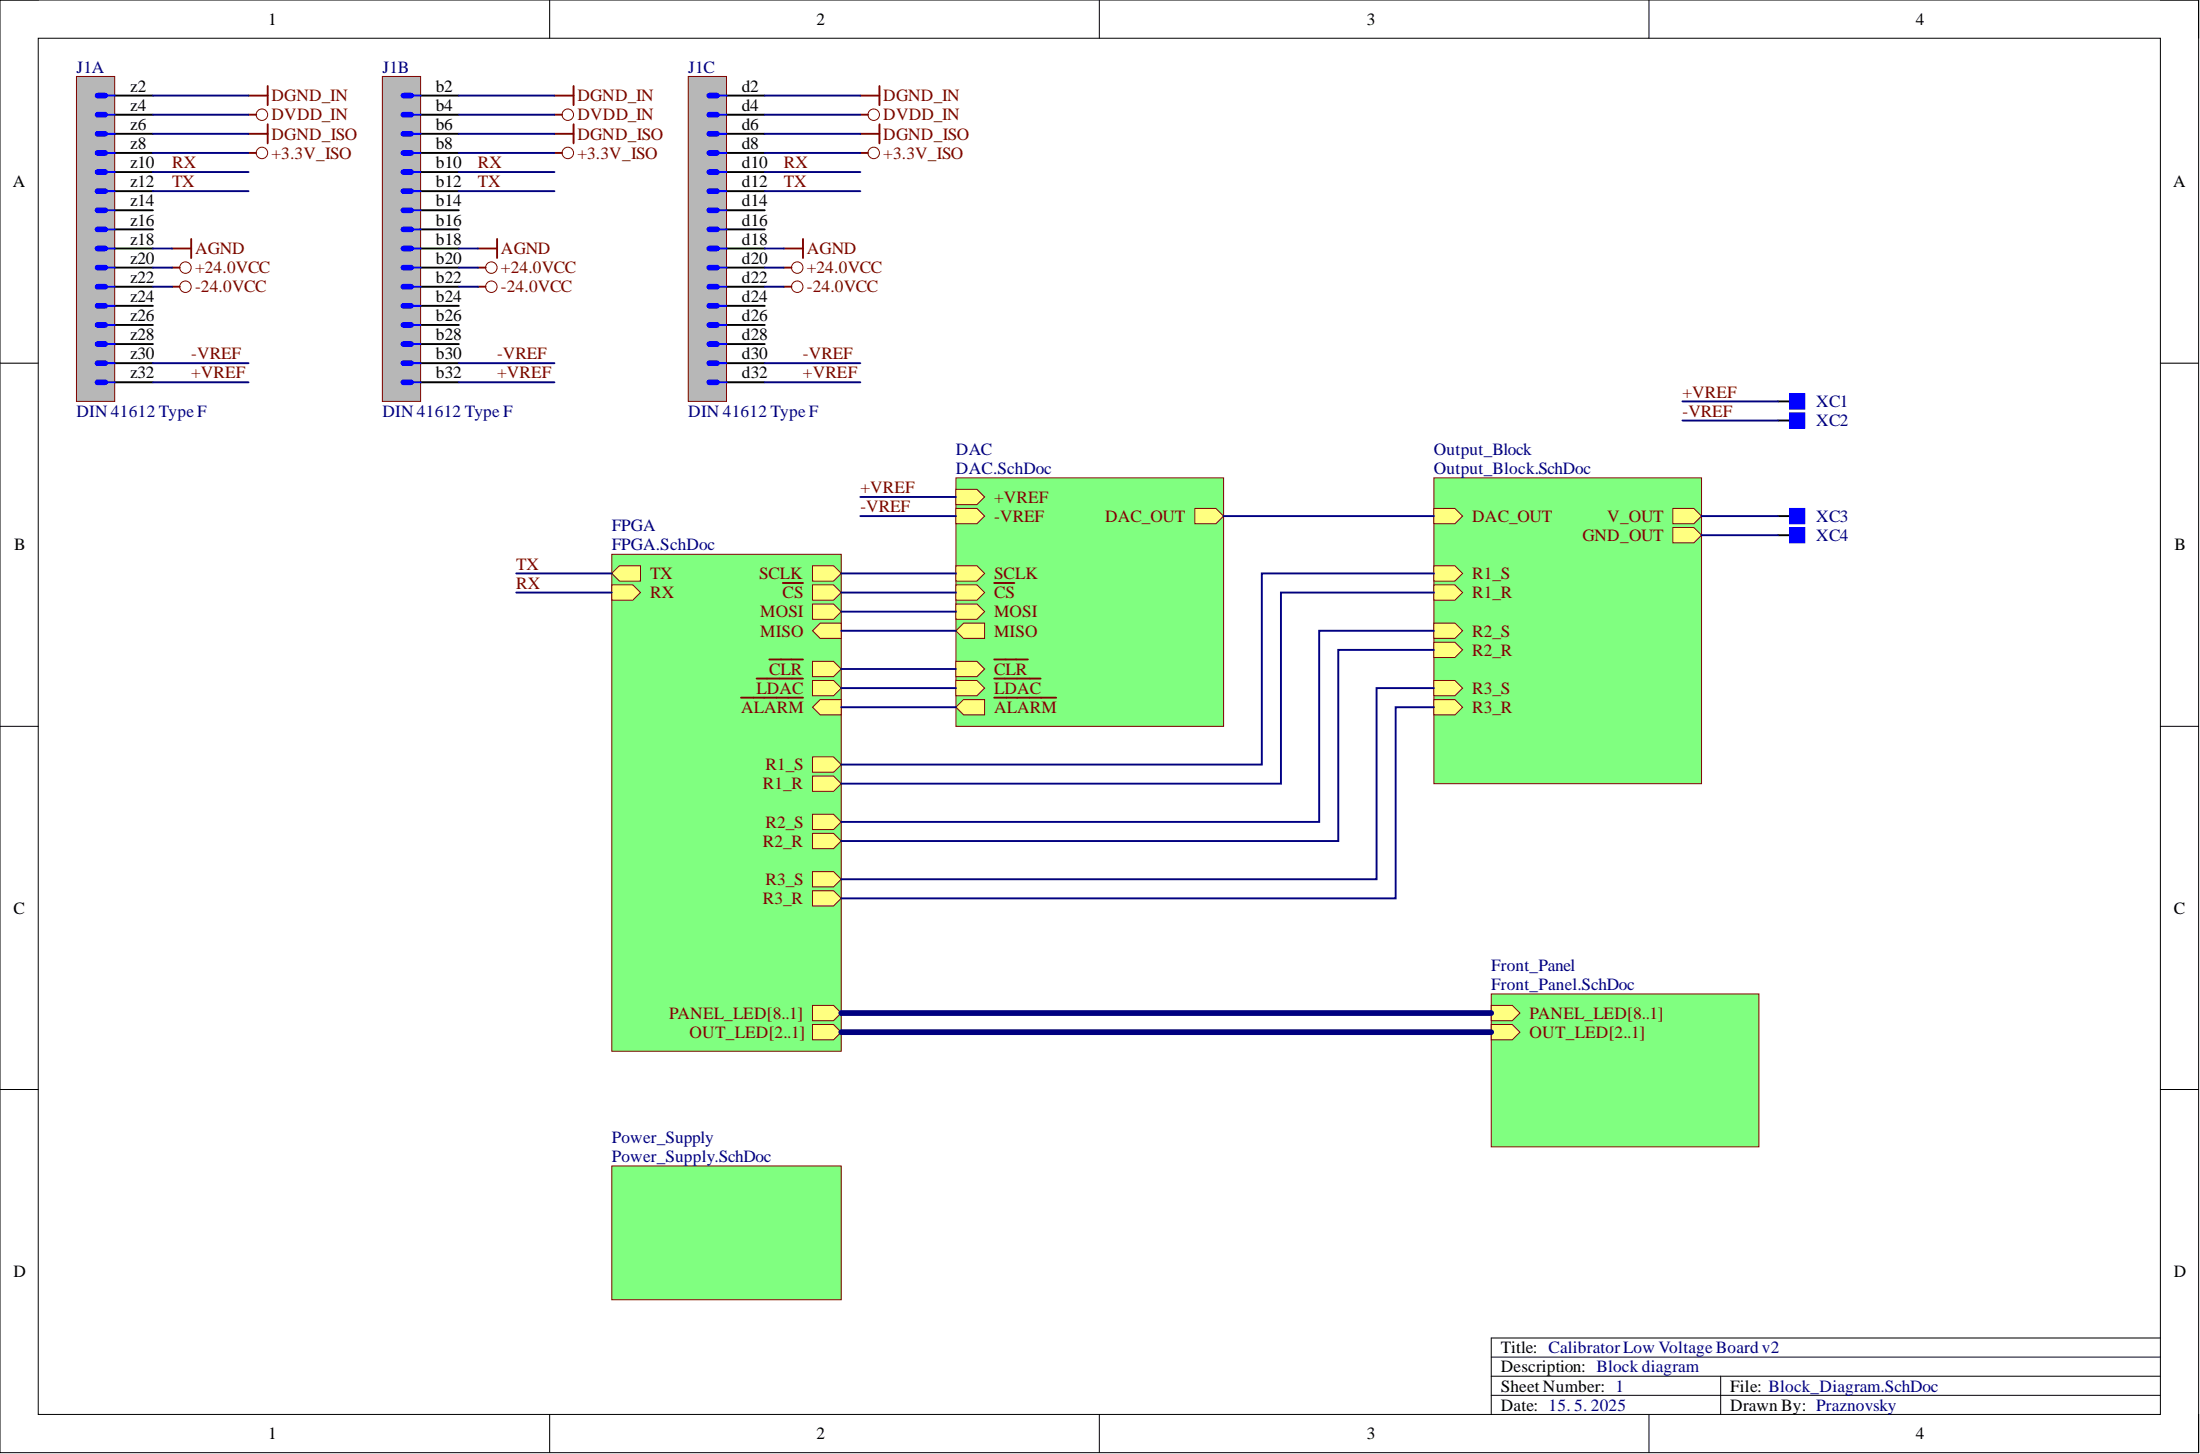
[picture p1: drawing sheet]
<svg xmlns="http://www.w3.org/2000/svg" width="292mm" height="193mm" viewBox="0 0 292 193" stroke-linecap="round" stroke-linejoin="round" font-family="sans-serif">
<g fill="none" stroke="#000" stroke-width=".13">
<path d="M0 0h291.9v192.8h-291.9zM0 0h5.1M5.1 5.1h281.7v182.6h-281.7zM73 0v5.1M146 0v5.1M218.9 0v5.1M286.8 0h5.1v5.1M0 48.2h5.1M286.8 48.2h5.1M0 96.4h5.1M286.8 96.4h5.1M0 144.6h5.1"/>
<path d="M286.8 144.6h5.1M286.8 177.6h-88.8v10.1M73 187.7v5.1M146 187.7v5.1M198 182.6h88.8M198 180.1h88.8M198 185.2h88.8M218.9 187.7v5.1M228.5 182.6v5.1M291.9 187.7v5.1"/>
</g>
<path d="M190.4 63.4h35.5v40.6h-35.5z" fill-rule="evenodd" fill="#80ff80"/>
<path d="M190.4 63.4h35.5v40.6h-35.5z" fill="none" stroke="#800000" stroke-width=".13"/>
<path d="M190.4 67.5h2.8l1 1-1 1h-2.8z" fill-rule="evenodd" fill="#ffff80"/>
<path d="M190.4 67.5h2.8l1 1-1 1h-2.8z" fill="none" stroke="#800000" stroke-width=".13"/>
<path d="M222.1 67.5h2.8l1 1-1 1h-2.8z" fill-rule="evenodd" fill="#ffff80"/>
<path d="M222.1 67.5h2.8l1 1-1 1h-2.8z" fill="none" stroke="#800000" stroke-width=".13"/>
<path d="M222.1 70h2.8l1 1-1 1h-2.8z" fill-rule="evenodd" fill="#ffff80"/>
<path d="M222.1 70h2.8l1 1-1 1h-2.8z" fill="none" stroke="#800000" stroke-width=".13"/>
<path d="M190.4 90.3h2.8l1 1-1 1h-2.8z" fill-rule="evenodd" fill="#ffff80"/>
<path d="M190.4 90.3h2.8l1 1-1 1h-2.8z" fill="none" stroke="#800000" stroke-width=".13"/>
<path d="M190.4 92.8h2.8l1 1.1-1 1h-2.8z" fill-rule="evenodd" fill="#ffff80"/>
<path d="M190.4 92.8h2.8l1 1.1-1 1h-2.8z" fill="none" stroke="#800000" stroke-width=".13"/>
<path d="M190.4 82.7h2.8l1 1-1 1h-2.8z" fill-rule="evenodd" fill="#ffff80"/>
<path d="M190.4 82.7h2.8l1 1-1 1h-2.8z" fill="none" stroke="#800000" stroke-width=".13"/>
<path d="M190.4 85.2h2.8l1 1.1-1 1h-2.8z" fill-rule="evenodd" fill="#ffff80"/>
<path d="M190.4 85.2h2.8l1 1.1-1 1h-2.8z" fill="none" stroke="#800000" stroke-width=".13"/>
<path d="M190.4 75.1h2.8l1 1-1 1h-2.8z" fill-rule="evenodd" fill="#ffff80"/>
<path d="M190.4 75.1h2.8l1 1-1 1h-2.8z" fill="none" stroke="#800000" stroke-width=".13"/>
<path d="M190.4 77.6h2.8l1 1-1 1.1h-2.8z" fill-rule="evenodd" fill="#ffff80"/>
<path d="M190.4 77.6h2.8l1 1-1 1.1h-2.8z" fill="none" stroke="#800000" stroke-width=".13"/>
<path d="M126.9 63.4h35.6v33h-35.6z" fill-rule="evenodd" fill="#80ff80"/>
<path d="M126.9 63.4h35.6v33h-35.6z" fill="none" stroke="#800000" stroke-width=".13"/>
<path d="M126.9 75.1h2.8l1 1-1 1h-2.8z" fill-rule="evenodd" fill="#ffff80"/>
<path d="M126.9 75.1h2.8l1 1-1 1h-2.8z" fill="none" stroke="#800000" stroke-width=".13"/>
<path d="M126.9 77.6h2.8l1 1-1 1.1h-2.8z" fill-rule="evenodd" fill="#ffff80"/>
<path d="M126.9 77.6h2.8l1 1-1 1.1h-2.8z" fill="none" stroke="#800000" stroke-width=".13"/>
<path d="M132 77.4h2.7" fill="none" stroke="#800000" stroke-width=".25"/>
<path d="M126.9 80.2h2.8l1 1-1 1h-2.8z" fill-rule="evenodd" fill="#ffff80"/>
<path d="M126.9 80.2h2.8l1 1-1 1h-2.8z" fill="none" stroke="#800000" stroke-width=".13"/>
<path d="M126.9 83.7l1-1h2.8v2h-2.8z" fill-rule="evenodd" fill="#ffff80"/>
<path d="M126.9 83.7l1-1h2.8v2h-2.8z" fill="none" stroke="#800000" stroke-width=".13"/>
<path d="M126.9 87.8h2.8l1 1-1 1h-2.8z" fill-rule="evenodd" fill="#ffff80"/>
<path d="M126.9 87.8h2.8l1 1-1 1h-2.8z" fill="none" stroke="#800000" stroke-width=".13"/>
<path d="M132 87.5h4.5" fill="none" stroke="#800000" stroke-width=".25"/>
<path d="M126.9 90.3h2.8l1 1-1 1h-2.8z" fill-rule="evenodd" fill="#ffff80"/>
<path d="M126.9 90.3h2.8l1 1-1 1h-2.8z" fill="none" stroke="#800000" stroke-width=".13"/>
<path d="M132 90.1h6.2" fill="none" stroke="#800000" stroke-width=".25"/>
<path d="M126.9 93.9l1-1.1h2.8v2.1h-2.8z" fill-rule="evenodd" fill="#ffff80"/>
<path d="M126.9 93.9l1-1.1h2.8v2.1h-2.8z" fill="none" stroke="#800000" stroke-width=".13"/>
<path d="M132 92.6h8.2" fill="none" stroke="#800000" stroke-width=".25"/>
<path d="M158.7 67.5h2.7l1.1 1-1.1 1h-2.7z" fill-rule="evenodd" fill="#ffff80"/>
<path d="M158.7 67.5h2.7l1.1 1-1.1 1h-2.7z" fill="none" stroke="#800000" stroke-width=".13"/>
<path d="M126.9 67.5h2.8l1 1-1 1h-2.8z" fill-rule="evenodd" fill="#ffff80"/>
<path d="M126.9 67.5h2.8l1 1-1 1h-2.8z" fill="none" stroke="#800000" stroke-width=".13"/>
<path d="M126.9 64.9h2.8l1 1.1-1 1h-2.8z" fill-rule="evenodd" fill="#ffff80"/>
<path d="M126.9 64.9h2.8l1 1.1-1 1h-2.8z" fill="none" stroke="#800000" stroke-width=".13"/>
<path d="M81.2 154.7h30.5v17.8h-30.5z" fill-rule="evenodd" fill="#80ff80"/>
<path d="M81.2 154.7h30.5v17.8h-30.5z" fill="none" stroke="#800000" stroke-width=".13"/>
<path d="M81.2 73.6h30.5v65.9h-30.5z" fill-rule="evenodd" fill="#80ff80"/>
<path d="M81.2 73.6h30.5v65.9h-30.5z" fill="none" stroke="#800000" stroke-width=".13"/>
<path d="M81.2 77.6h2.8l1 1-1 1.1h-2.8z" fill-rule="evenodd" fill="#ffff80"/>
<path d="M81.2 77.6h2.8l1 1-1 1.1h-2.8z" fill="none" stroke="#800000" stroke-width=".13"/>
<path d="M81.2 76.1l1-1h2.8v2h-2.8z" fill-rule="evenodd" fill="#ffff80"/>
<path d="M81.2 76.1l1-1h2.8v2h-2.8z" fill="none" stroke="#800000" stroke-width=".13"/>
<path d="M107.9 90.3h2.8l1 1-1 1h-2.8z" fill-rule="evenodd" fill="#ffff80"/>
<path d="M107.9 90.3h2.8l1 1-1 1h-2.8z" fill="none" stroke="#800000" stroke-width=".13"/>
<path d="M100.5 90.1h6.1" fill="none" stroke="#800000" stroke-width=".25"/>
<path d="M107.9 87.8h2.8l1 1-1 1h-2.8z" fill-rule="evenodd" fill="#ffff80"/>
<path d="M107.9 87.8h2.8l1 1-1 1h-2.8z" fill="none" stroke="#800000" stroke-width=".13"/>
<path d="M102.1 87.5h4.5" fill="none" stroke="#800000" stroke-width=".25"/>
<path d="M107.9 83.7l1-1h2.8v2h-2.8z" fill-rule="evenodd" fill="#ffff80"/>
<path d="M107.9 83.7l1-1h2.8v2h-2.8z" fill="none" stroke="#800000" stroke-width=".13"/>
<path d="M107.9 80.2h2.8l1 1-1 1h-2.8z" fill-rule="evenodd" fill="#ffff80"/>
<path d="M107.9 80.2h2.8l1 1-1 1h-2.8z" fill="none" stroke="#800000" stroke-width=".13"/>
<path d="M107.9 77.6h2.8l1 1-1 1.1h-2.8z" fill-rule="evenodd" fill="#ffff80"/>
<path d="M107.9 77.6h2.8l1 1-1 1.1h-2.8z" fill="none" stroke="#800000" stroke-width=".13"/>
<path d="M103.9 77.4h2.7" fill="none" stroke="#800000" stroke-width=".25"/>
<path d="M107.9 75.1h2.8l1 1-1 1h-2.8z" fill-rule="evenodd" fill="#ffff80"/>
<path d="M107.9 75.1h2.8l1 1-1 1h-2.8z" fill="none" stroke="#800000" stroke-width=".13"/>
<path d="M107.9 93.9l1-1.1h2.8v2.1h-2.8z" fill-rule="evenodd" fill="#ffff80"/>
<path d="M107.9 93.9l1-1.1h2.8v2.1h-2.8z" fill="none" stroke="#800000" stroke-width=".13"/>
<path d="M98.4 92.6h8.2" fill="none" stroke="#800000" stroke-width=".25"/>
<path d="M107.9 100.5h2.8l1 1-1 1h-2.8z" fill-rule="evenodd" fill="#ffff80"/>
<path d="M107.9 100.5h2.8l1 1-1 1h-2.8z" fill="none" stroke="#800000" stroke-width=".13"/>
<path d="M107.9 103h2.8l1 1-1 1h-2.8z" fill-rule="evenodd" fill="#ffff80"/>
<path d="M107.9 103h2.8l1 1-1 1h-2.8z" fill="none" stroke="#800000" stroke-width=".13"/>
<path d="M107.9 108.1h2.8l1 1-1 1h-2.8z" fill-rule="evenodd" fill="#ffff80"/>
<path d="M107.9 108.1h2.8l1 1-1 1h-2.8z" fill="none" stroke="#800000" stroke-width=".13"/>
<path d="M107.9 110.6h2.8l1 1-1 1h-2.8z" fill-rule="evenodd" fill="#ffff80"/>
<path d="M107.9 110.6h2.8l1 1-1 1h-2.8z" fill="none" stroke="#800000" stroke-width=".13"/>
<path d="M107.9 115.7h2.8l1 1-1 1h-2.8z" fill-rule="evenodd" fill="#ffff80"/>
<path d="M107.9 115.7h2.8l1 1-1 1h-2.8z" fill="none" stroke="#800000" stroke-width=".13"/>
<path d="M107.9 118.2h2.8l1 1-1 1h-2.8z" fill-rule="evenodd" fill="#ffff80"/>
<path d="M107.9 118.2h2.8l1 1-1 1h-2.8z" fill="none" stroke="#800000" stroke-width=".13"/>
<path d="M107.9 133.4h2.8l1 1-1 1.1h-2.8z" fill-rule="evenodd" fill="#ffff80"/>
<path d="M107.9 133.4h2.8l1 1-1 1.1h-2.8z" fill="none" stroke="#800000" stroke-width=".13"/>
<path d="M107.9 136h2.8l1 1-1 1h-2.8z" fill-rule="evenodd" fill="#ffff80"/>
<g fill="none" stroke="#800000" stroke-width=".13">
<path d="M107.9 136h2.8l1 1-1 1h-2.8z"/>
<circle cx="34.8" cy="15.2" r=".76"/>
<circle cx="24.6" cy="35.5" r=".76"/>
<circle cx="24.6" cy="38.1" r=".76"/>
<circle cx="34.8" cy="20.3" r=".76"/>
</g>
<path d="M33 17.8h2.5M33 12.7h2.5M33 15.2h1M35.5 11.4v2.6M35.5 16.5v2.5M22.8 35.5h1.1M22.8 38.1h1.1M22.8 33h2.6M25.4 31.7v2.5M33 20.3h1" fill="none" stroke="#800000" stroke-width=".25"/>
<path d="M198 131.9h35.5v20.3h-35.5z" fill-rule="evenodd" fill="#80ff80"/>
<path d="M198 131.9h35.5v20.3h-35.5z" fill="none" stroke="#800000" stroke-width=".13"/>
<path d="M198 133.4h2.8l1 1-1 1.1h-2.8z" fill-rule="evenodd" fill="#ffff80"/>
<path d="M198 133.4h2.8l1 1-1 1.1h-2.8z" fill="none" stroke="#800000" stroke-width=".13"/>
<path d="M198 136h2.8l1 1-1 1h-2.8z" fill-rule="evenodd" fill="#ffff80"/>
<path d="M198 136h2.8l1 1-1 1h-2.8z" fill="none" stroke="#800000" stroke-width=".13"/>
<path d="M236.1 53.3h1.5" fill="none" stroke="#000" stroke-width=".25"/>
<path d="M237.6 52.3h2v2h-2z" fill-rule="evenodd" fill="#00f"/>
<path d="M237.6 52.3h2v2h-2z" fill="none" stroke="#00f" stroke-width=".13"/>
<path d="M236.1 55.8h1.5" fill="none" stroke="#000" stroke-width=".25"/>
<path d="M237.6 54.8h2v2h-2z" fill-rule="evenodd" fill="#00f"/>
<path d="M237.6 54.8h2v2h-2z" fill="none" stroke="#00f" stroke-width=".13"/>
<path d="M236.1 68.5h1.5" fill="none" stroke="#000" stroke-width=".25"/>
<path d="M237.6 67.5h2v2h-2z" fill-rule="evenodd" fill="#00f"/>
<path d="M237.6 67.5h2v2h-2z" fill="none" stroke="#00f" stroke-width=".13"/>
<path d="M236.1 71h1.5" fill="none" stroke="#000" stroke-width=".25"/>
<path d="M237.6 70h2v2h-2z" fill-rule="evenodd" fill="#00f"/>
<path d="M237.6 70h2v2h-2z" fill="none" stroke="#00f" stroke-width=".13"/>
<path d="M10.2 10.1h5v43.2h-5z" fill-rule="evenodd" fill="#b7b7b7"/>
<path d="M10.2 10.1h5v43.2h-5z" fill="none" stroke="#800000" stroke-width=".13"/>
<g fill="none" stroke="#000" stroke-width=".25">
<path d="M15.2 17.8h5.1M15.2 15.2h5.1M15.2 12.7h5.1M15.2 38.1h5.1M15.2 35.5h5.1M15.2 33h5.1M15.2 30.4h5.1M15.2 27.9h5.1M15.2 25.4h5.1M15.2 22.8h5.1M15.2 20.3h5.1M15.2 50.7h5.1"/>
<path d="M15.2 48.2h5.1M15.2 45.7h5.1M15.2 43.1h5.1M15.2 40.6h5.1"/>
</g>
<g fill="none" stroke="#00f" stroke-width=".25">
<path d="M14.2 17.8h1M14.2 15.2h1M14.2 12.7h1M14.2 38.1h1M14.2 35.5h1M14.2 33h1M14.2 30.4h1M14.2 27.9h1M14.2 25.4h1M14.2 22.8h1M14.2 20.3h1M14.2 50.7h1"/>
<path d="M14.2 48.2h1M14.2 45.7h1M14.2 43.1h1M14.2 40.6h1"/>
</g>
<g fill="none" stroke="#00f" stroke-width=".76">
<path d="M12.9 17.8h1.1M12.9 15.2h1.1M12.9 12.7h1.1M12.9 38.1h1.1M12.9 35.5h1.1M12.9 33h1.1M12.9 30.4h1.1M12.9 27.9h1.1M12.9 25.4h1.1M12.9 22.8h1.1M12.9 20.3h1.1M12.9 50.7h1.1"/>
<path d="M12.9 48.2h1.1M12.9 45.7h1.1M12.9 43.1h1.1M12.9 40.6h1.1"/>
</g>
<path d="M50.8 10.1h5v43.2h-5z" fill-rule="evenodd" fill="#b7b7b7"/>
<path d="M50.8 10.1h5v43.2h-5z" fill="none" stroke="#800000" stroke-width=".13"/>
<g fill="none" stroke="#000" stroke-width=".25">
<path d="M55.8 17.8h5.1M55.8 15.2h5.1M55.8 12.7h5.1M55.8 38.1h5.1M55.8 35.5h5.1M55.8 33h5.1M55.8 30.4h5.1M55.8 27.9h5.1M55.8 25.4h5.1M55.8 22.8h5.1M55.8 20.3h5.1M55.8 50.7h5.1"/>
<path d="M55.8 48.2h5.1M55.8 45.7h5.1M55.8 43.1h5.1M55.8 40.6h5.1"/>
</g>
<g fill="none" stroke="#00f" stroke-width=".25">
<path d="M54.8 17.8h1M54.8 15.2h1M54.8 12.7h1M54.8 38.1h1M54.8 35.5h1M54.8 33h1M54.8 30.4h1M54.8 27.9h1M54.8 25.4h1M54.8 22.8h1M54.8 20.3h1M54.8 50.7h1"/>
<path d="M54.8 48.2h1M54.8 45.7h1M54.8 43.1h1M54.8 40.6h1"/>
</g>
<g fill="none" stroke="#00f" stroke-width=".76">
<path d="M53.6 17.8h1M53.6 15.2h1M53.6 12.7h1M53.6 38.1h1M53.6 35.5h1M53.6 33h1M53.6 30.4h1M53.6 27.9h1M53.6 25.4h1M53.6 22.8h1M53.6 20.3h1M53.6 50.7h1"/>
<path d="M53.6 48.2h1M53.6 45.7h1M53.6 43.1h1M53.6 40.6h1"/>
</g>
<path d="M91.4 10.1h5.1v43.2h-5.1z" fill-rule="evenodd" fill="#b7b7b7"/>
<g fill="none" stroke="#800000" stroke-width=".13">
<path d="M91.4 10.1h5.1v43.2h-5.1z"/>
<circle cx="75.4" cy="15.2" r=".76"/>
<circle cx="116" cy="15.2" r=".76"/>
<circle cx="65.2" cy="35.5" r=".76"/>
<circle cx="65.2" cy="38.1" r=".76"/>
<circle cx="75.4" cy="20.3" r=".76"/>
<circle cx="105.9" cy="35.5" r=".76"/>
<circle cx="105.9" cy="38.1" r=".76"/>
<circle cx="116" cy="20.3" r=".76"/>
</g>
<g fill="none" stroke="#000" stroke-width=".25">
<path d="M96.5 17.8h5M96.5 15.2h5M96.5 12.7h5M96.5 38.1h5M96.5 35.5h5M96.5 33h5M96.5 30.4h5M96.5 27.9h5M96.5 25.4h5M96.5 22.8h5M96.5 20.3h5M96.5 50.7h5"/>
<path d="M96.5 48.2h5M96.5 45.7h5M96.5 43.1h5M96.5 40.6h5"/>
</g>
<g fill="none" stroke="#00f" stroke-width=".25">
<path d="M95.4 17.8h1.1M95.4 15.2h1.1M95.4 12.7h1.1M95.4 38.1h1.1M95.4 35.5h1.1M95.4 33h1.1M95.4 30.4h1.1M95.4 27.9h1.1M95.4 25.4h1.1M95.4 22.8h1.1M95.4 20.3h1.1M95.4 50.7h1.1"/>
<path d="M95.4 48.2h1.1M95.4 45.7h1.1M95.4 43.1h1.1M95.4 40.6h1.1"/>
</g>
<g fill="none" stroke="#00f" stroke-width=".76">
<path d="M94.2 17.8h1M94.2 15.2h1M94.2 12.7h1M94.2 38.1h1M94.2 35.5h1M94.2 33h1M94.2 30.4h1M94.2 27.9h1M94.2 25.4h1M94.2 22.8h1M94.2 20.3h1M94.2 50.7h1"/>
<path d="M94.2 48.2h1M94.2 45.7h1M94.2 43.1h1M94.2 40.6h1"/>
</g>
<g fill="none" stroke="#000080" stroke-width=".25">
<path d="M20.3 17.8h12.7M20.3 15.2h12.7M20.3 12.7h12.7M60.9 17.8h12.7M60.9 15.2h12.7M60.9 12.7h12.7M101.5 17.8h12.7M101.5 15.2h12.7M101.5 12.7h12.7M20.3 33h2.5M20.3 35.5h2.5M20.3 38.1h2.5"/>
<path d="M20.3 20.3h12.7M20.3 22.8h12.7M20.3 25.4h12.7M60.9 33h2.6M60.9 35.5h2.6M60.9 38.1h2.6M60.9 20.3h12.7M60.9 22.8h12.7M60.9 25.4h12.7M101.5 33h2.6M101.5 35.5h2.6M101.5 38.1h2.6"/>
<path d="M101.5 20.3h12.7M101.5 22.8h12.7M101.5 25.4h12.7M20.3 48.2h12.7M20.3 50.7h12.7M60.9 48.2h12.7M60.9 50.7h12.7M101.5 48.2h12.7M101.5 50.7h12.7M223.4 55.8h12.7M223.4 53.3h12.7M68.5 76.1h12.7"/>
<path d="M68.5 78.6h12.7M111.7 76.1h15.2M111.7 78.6h15.2M114.2 68.5h12.7M114.2 66h12.7M162.5 68.5h27.9M190.4 76.1h-22.9v25.4h-55.8M190.4 78.6h-20.3v25.4h-58.4M225.9 71h10.2M225.9 68.5h10.2M111.7 81.2h15.2M111.7 83.7h15.2"/>
<path d="M111.7 88.8h15.2M111.7 91.3h15.2M111.7 93.9h15.2M190.4 83.7h-15.2v25.4h-63.5M190.4 86.3h-12.7v25.3h-66M190.4 91.3h-7.6v25.4h-71.1M190.4 93.9h-5.1v25.3h-73.6"/>
</g>
<path d="M111.7 134.4h86.3M111.7 137h86.3" fill="none" stroke="#000080" stroke-width=".76"/>
<g fill="none" stroke="#800000" stroke-width=".25">
<path d="M73.6 17.8h2.6M73.6 12.7h2.6M73.6 15.2h1M76.2 11.4v2.6M76.2 16.5v2.5M114.2 17.8h2.6M114.2 12.7h2.6M114.2 15.2h1M116.8 11.4v2.6M116.8 16.5v2.5M63.5 35.5h1M63.5 38.1h1"/>
<path d="M63.5 33h2.5M66 31.7v2.5M73.6 20.3h1M104.1 35.5h1M104.1 38.1h1M104.1 33h2.5M106.6 31.7v2.5M114.2 20.3h1"/>
</g>
<g font-size="2.3">
<text x="35.6" y="3.3">1</text>
<text x="108.4" y="3.3">2</text>
<text x="181.5" y="3.3">3</text>
<text x="254.3" y="3.3">4</text>
<text x="17.3" y="17.3">z6</text>
<text x="17.3" y="14.7">z4</text>
<text x="17.3" y="12.2">z2</text>
<text x="57.9" y="17.3">b6</text>
<text x="57.9" y="14.7">b4</text>
<text x="57.9" y="12.2">b2</text>
<text x="98.5" y="17.3">d6</text>
<text x="98.5" y="14.7">d4</text>
<text x="98.5" y="12.2">d2</text>
<text x="17.3" y="22.3">z10</text>
<text x="17.3" y="19.8">z8</text>
<text x="57.9" y="22.3">b10</text>
<text x="57.9" y="19.8">b8</text>
<text x="98.5" y="22.3">d10</text>
<text x="98.5" y="19.8">d8</text>
<text x="1.7" y="24.9">A</text>
<text x="17.3" y="29.9">z16</text>
<text x="17.3" y="27.4">z14</text>
<text x="17.3" y="24.9">z12</text>
<text x="57.9" y="29.9">b16</text>
<text x="57.9" y="27.4">b14</text>
<text x="57.9" y="24.9">b12</text>
<text x="98.5" y="29.9">d16</text>
<text x="98.5" y="27.4">d14</text>
<text x="98.5" y="24.9">d12</text>
<text x="288.5" y="24.9">A</text>
<text x="17.3" y="35">z20</text>
<text x="17.3" y="32.5">z18</text>
<text x="57.9" y="35">b20</text>
<text x="57.9" y="32.5">b18</text>
<text x="98.5" y="35">d20</text>
<text x="98.5" y="32.5">d18</text>
<text x="17.3" y="40.1">z24</text>
<text x="17.3" y="37.5">z22</text>
<text x="57.9" y="40.1">b24</text>
<text x="57.9" y="37.5">b22</text>
<text x="98.5" y="40.1">d24</text>
<text x="98.5" y="37.5">d22</text>
<text x="17.3" y="47.7">z30</text>
<text x="17.3" y="45.2">z28</text>
<text x="17.3" y="42.6">z26</text>
<text x="57.9" y="47.7">b30</text>
<text x="57.9" y="45.2">b28</text>
<text x="57.9" y="42.6">b26</text>
<text x="98.5" y="47.7">d30</text>
<text x="98.5" y="45.2">d28</text>
<text x="98.5" y="42.6">d26</text>
<text x="17.3" y="50.2">z32</text>
<text x="57.9" y="50.2">b32</text>
<text x="98.5" y="50.2">d32</text>
<text x="1.9" y="73.1">B</text>
<text x="288.7" y="73.1">B</text>
<text x="1.8" y="121.3">C</text>
<text x="288.6" y="121.3">C</text>
<text x="1.8" y="169.5">D</text>
<text x="288.6" y="169.5">D</text>
<text x="199.3" y="179.6">Title: Calibrator Low Voltage Board v2</text>
<text x="199.3" y="182.1">Description: Block diagram</text>
<text x="199.3" y="184.7">Sheet Number: 1</text>
<text x="229.7" y="184.7">File: Block_Diagram.SchDoc</text>
<text x="35.6" y="191">1</text>
<text x="108.4" y="191">2</text>
<text x="181.5" y="191">3</text>
<text x="199.3" y="187.2">Date: 15. 5. 2025</text>
<text x="229.7" y="187.2">Drawn By: Praznovsky</text>
<text x="254.3" y="191">4</text>
</g>
<g font-size="2.3" fill="#000080">
<text x="10.2" y="9.6">J1A</text>
<text x="50.8" y="9.6">J1B</text>
<text x="91.4" y="9.6">J1C</text>
<text x="10.2" y="55.3">DIN 41612 Type F</text>
<text x="50.8" y="55.3">DIN 41612 Type F</text>
<text x="91.4" y="55.3">DIN 41612 Type F</text>
<text x="241.1" y="54">XC1</text>
<text x="241.1" y="56.6">XC2</text>
<text x="126.9" y="60.4">DAC</text>
<text x="126.9" y="62.9">DAC.SchDoc</text>
<text x="190.4" y="60.4">Output_Block</text>
<text x="190.4" y="62.9">Output_Block.SchDoc</text>
<text x="81.2" y="70.5">FPGA</text>
<text x="241.1" y="69.3">XC3</text>
<text x="241.1" y="71.8">XC4</text>
<text x="81.2" y="73.1">FPGA.SchDoc</text>
<text x="198" y="128.9">Front_Panel</text>
<text x="198" y="131.4">Front_Panel.SchDoc</text>
<text x="81.2" y="151.7">Power_Supply</text>
<text x="81.2" y="154.2">Power_Supply.SchDoc</text>
</g>
<g font-size="2.3" fill="#800000">
<text x="36" y="13.4">DGND_IN</text>
<text x="36" y="16">DVDD_IN</text>
<text x="76.7" y="13.4">DGND_IN</text>
<text x="76.7" y="16">DVDD_IN</text>
<text x="117.3" y="13.4">DGND_IN</text>
<text x="117.3" y="16">DVDD_IN</text>
<text x="22.8" y="22.3">RX</text>
<text x="36" y="21.1">+3.3V_ISO</text>
<text x="36" y="18.5">DGND_ISO</text>
<text x="63.5" y="22.3">RX</text>
<text x="76.7" y="21.1">+3.3V_ISO</text>
<text x="76.7" y="18.5">DGND_ISO</text>
<text x="104.1" y="22.3">RX</text>
<text x="117.3" y="21.1">+3.3V_ISO</text>
<text x="117.3" y="18.5">DGND_ISO</text>
<text x="22.8" y="24.9">TX</text>
<text x="63.5" y="24.9">TX</text>
<text x="104.1" y="24.9">TX</text>
<text x="25.9" y="33.7">AGND</text>
<text x="66.5" y="33.7">AGND</text>
<text x="107.1" y="33.7">AGND</text>
<text x="25.9" y="36.3">+24.0VCC</text>
<text x="25.9" y="38.8">-24.0VCC</text>
<text x="66.5" y="36.3">+24.0VCC</text>
<text x="66.5" y="38.8">-24.0VCC</text>
<text x="107.1" y="36.3">+24.0VCC</text>
<text x="107.1" y="38.8">-24.0VCC</text>
<text x="25.4" y="47.7">-VREF</text>
<text x="66" y="47.7">-VREF</text>
<text x="106.6" y="47.7">-VREF</text>
<text x="25.4" y="50.2">+VREF</text>
<text x="66" y="50.2">+VREF</text>
<text x="106.6" y="50.2">+VREF</text>
<text x="223.4" y="52.8">+VREF</text>
<text x="223.4" y="55.3">-VREF</text>
<text x="114.2" y="65.4">+VREF</text>
<text x="114.2" y="68">-VREF</text>
<text x="132" y="69.3">-VREF</text>
<text x="132" y="66.7">+VREF</text>
<text x="146.7" y="69.3">DAC_OUT</text>
<text x="195.5" y="69.3">DAC_OUT</text>
<text x="210.1" y="71.8">GND_OUT</text>
<text x="213.4" y="69.3">V_OUT</text>
<text x="68.5" y="75.6">TX</text>
<text x="86.3" y="76.9">TX</text>
<text x="100.8" y="76.9">SCLK</text>
<text x="132" y="76.9">SCLK</text>
<text x="195.5" y="76.9">R1_S</text>
<text x="68.5" y="78.1">RX</text>
<text x="86.3" y="79.4">RX</text>
<text x="100.9" y="81.9">MOSI</text>
<text x="103.9" y="79.4">CS</text>
<text x="132" y="79.4">CS</text>
<text x="132" y="81.9">MOSI</text>
<text x="195.5" y="79.4">R1_R</text>
<text x="100.9" y="84.5">MISO</text>
<text x="102.1" y="89.5">CLR</text>
<text x="132" y="84.5">MISO</text>
<text x="132" y="89.5">CLR</text>
<text x="195.5" y="84.5">R2_S</text>
<text x="195.5" y="87">R2_R</text>
<text x="98.4" y="94.6">ALARM</text>
<text x="100.4" y="92.1">LDAC</text>
<text x="132" y="92.1">LDAC</text>
<text x="132" y="94.6">ALARM</text>
<text x="195.5" y="92.1">R3_S</text>
<text x="195.5" y="94.6">R3_R</text>
<text x="101.3" y="104.8">R1_R</text>
<text x="101.6" y="102.2">R1_S</text>
<text x="101.3" y="112.4">R2_R</text>
<text x="101.6" y="109.8">R2_S</text>
<text x="101.3" y="120">R3_R</text>
<text x="101.6" y="117.5">R3_S</text>
<text x="88.8" y="135.2">PANEL_LED[8..1]</text>
<text x="91.6" y="137.7">OUT_LED[2..1]</text>
<text x="203.1" y="135.2">PANEL_LED[8..1]</text>
<text x="203.1" y="137.7">OUT_LED[2..1]</text>
</g>
</svg>
